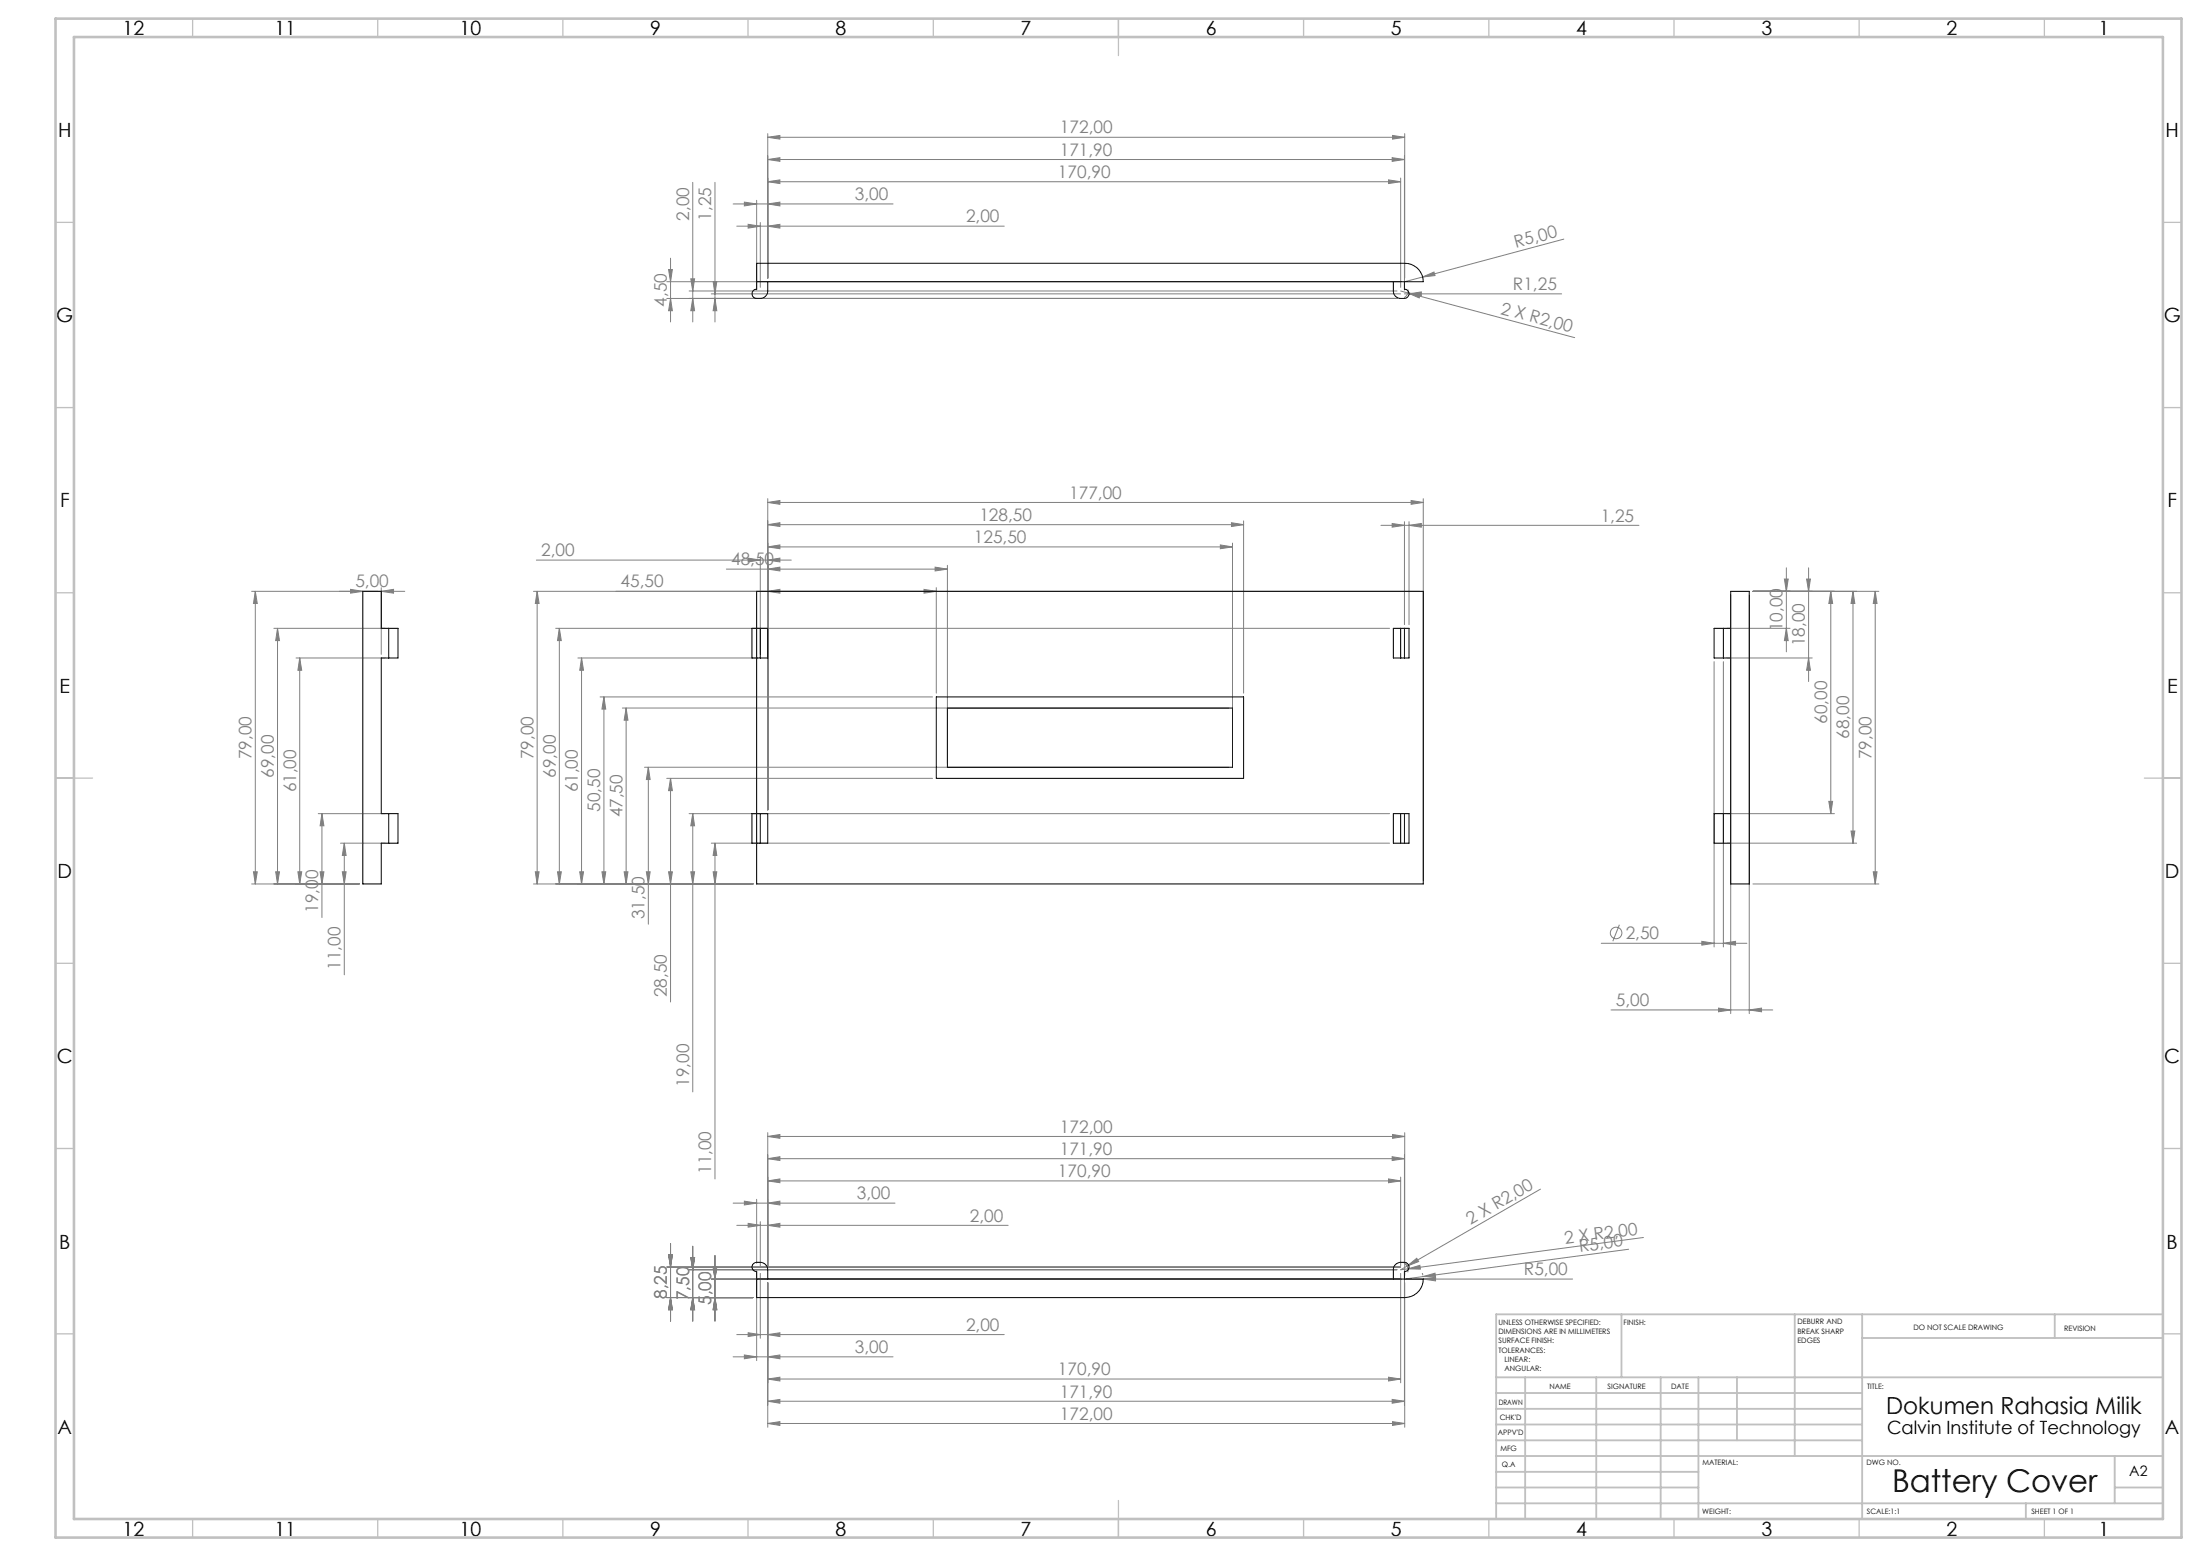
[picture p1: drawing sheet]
<svg xmlns="http://www.w3.org/2000/svg" width="594mm" height="420mm" viewBox="0 0 594 420" stroke-linecap="round" stroke-linejoin="round" font-family="sans-serif">
<g fill="none" stroke="#808080" stroke-width=".27">
<path d="M207.3 37.1l3.3-.5v1zM207.3 36.1v39M207.3 37.1h172M376 36.6l3.3 .5-3.3 .5zM379.3 36.1v39M187 49.2v37.7M193 49.2v37.7M197.9 55.1h43.2M201 54.6l3.3 .5-3.3 .5zM204.3 54.1v24.2M207.3 49.1l3.3-.5v.9zM207.3 43.1l3.3-.5v1z"/>
<path d="M207.3 49.1h170.9M207.3 43.1h171.9M207.3 55.1l3.3-.5v1zM374.9 48.6l3.3 .5-3.3 .4zM375.9 42.6l3.3 .5-3.3 .5zM378.2 48.1v29.5M379.2 42.1v36.2M180 76h198.3M180.5 72.8h1l-.5 3.2zM181 69.7v17.2M186.1 78.5h191.1M186.5 75.3h1l-.5 3.2z"/>
<path d="M192.1 79.3h186.1M192.5 76h1l-.5 3.3zM198.9 61h72.2M202 60.6l3.3 .4-3.3 .6zM205.3 60.1v17.5M207.3 61l3.3-.4v1zM378.2 78.5l1.9 .6M379.2 79.3h42.4M380.1 79.1l3.3 .3-.2 1zM380.1 79.1l45.1 12M380.2 78.2l-.3 1.3-.8 .8M380.4 79.3l3.4-.5v1z"/>
<path d="M384.1 74.8l3.1-1.4 .3 1zM384.1 74.8l-4.8 1.2M422.2 64.5l-38.1 10.3M180 80.6h197.2M181 80.6l.5 3.3h-1zM187 80.6l.5 3.3h-1zM193 80.6l.5 3.3h-1zM207.3 135.6l3.3-.5v1zM207.3 134.6v84M207.3 135.6h177M381 135.1l3.3 .5-3.3 .5zM384.3 134.6v103"/>
<path d="M67.9 159.6h41.4M68.9 159.6l.6 3.3h-1.1zM68.9 159.6v79M94.7 159.1l3.3 .5-3.3 .5zM102.9 159.6l3.4-.5v1zM102.9 158.6v18M144 159.6h239.3M144.8 151.2h68.8M145 159.6l.6 3.3h-1.1zM145 159.6v79M196.1 153.6h59.7M202 150.7l3.3 .5-3.3 .5z"/>
<path d="M205.3 150.2v26.4M207.3 159.6l3.3-.5v1zM207.3 153.6l3.3-.5v1zM207.3 147.6l3.3-.5v1zM207.3 141.6l3.3-.5v1zM207.3 147.6h125.5M207.3 141.6h128.5M207.3 151.2l3.3-.5v1zM249.5 159.1l3.3 .5-3.3 .5zM252.5 153.1l3.3 .5-3.3 .5zM252.8 158.6v28.5M255.8 152.6v53.5"/>
<path d="M329.5 147.1l3.3 .5-3.3 .5zM332.5 141.1l3.3 .5-3.3 .5zM332.8 146.6v59.5M335.8 140.6v46.5M372.9 141.8h69.6M375.9 141.3l3.3 .5-3.3 .5zM379.2 140.8v27.8M380.4 141.8l3.4-.5v1zM380.4 140.8v27.8M473.3 159.6h34M481.8 156.3h1l-.5 3.3zM482.3 153.3v22.6"/>
<path d="M487.8 156.3h1l-.5 3.3zM488.3 153.3v30.7M494.3 159.6l.5 3.3h-1zM494.3 159.6v60M500.3 159.6l.5 3.3h-1zM500.3 159.6v68M506.3 159.6l.5 3.3h-1zM506.3 159.6v79M73.9 169.6h30.1M74.9 169.6l.6 3.3h-1.1zM74.9 169.6v69M79.9 177.6h24.1"/>
<path d="M80.9 177.6l.6 3.3h-1.1zM80.9 177.6v61M150 169.6h225.2M151 169.6v69M151 169.6l.6 3.3h-1.1zM156 177.6h48.3M157 177.6v61M157 177.6l.6 3.3h-1.1zM462.8 178.6v77M465.3 178.6v77M466.3 177.6h23M466.3 169.6h17"/>
<path d="M467.3 160.6v113M472.3 160.6v113M482.3 169.6l.5 3.3h-1zM488.3 177.6l.5 3.3h-1zM162 188.1h89.8M163.1 188.1l.4 3.3h-1zM163.1 188.1v50.5M168 191.1h163.8M169.1 191.1l.4 3.3h-1zM169.1 191.1v47.5M85.9 219.6h18.1M86.9 219.6l.6 3.3h-1.1z"/>
<path d="M86.9 219.6v28.1M174 207.1h157.8M175 207.1l.5 3.3h-1zM175 207.1v42.4M180 210.1h71.8M181 210.1l.5 3.3h-1zM181 210.1v60.4M186.1 219.6h189.1M187 219.6l.5 3.3h-1zM187 219.6v75.1M466.3 219.6h29M493.8 216.3h1l-.5 3.3z"/>
<path d="M67.9 238.6h29M68.4 235.3h1.1l-.6 3.3zM74.4 235.3h1.1l-.6 3.3zM80.4 235.3h1.1l-.6 3.3zM86.4 235.3h1.1l-.6 3.3zM91.9 227.6h12.1M92.4 235.3h1.1l-.5 3.3zM93 227.6l.5 3.3h-1.1zM93 227.6v35.5M144 238.6h59.3M144.5 235.3h1.1l-.6 3.3zM150.5 235.3h1.1l-.6 3.3z"/>
<path d="M156.5 235.3h1.1l-.6 3.3zM162.5 235.3h1l-.4 3.3zM168.5 235.3h1l-.4 3.3zM174.5 235.3h1l-.5 3.3zM180.5 235.3h1l-.5 3.3zM186.5 235.3h1l-.5 3.3zM192.1 227.6h183.1M192.5 235.3h1l-.5 3.3zM193 227.6l.5 3.3h-1zM193 227.6v90.6M466.3 227.6h35M473.3 238.6h34"/>
<path d="M499.8 224.3h1l-.5 3.3zM505.8 235.3h1l-.5 3.3zM432.3 254.6h39.4M437.2 249.6l-1.7 4.5M459.5 254.1l3.3 .5-3.3 .5zM465.3 254.6l3.3-.5v1zM435 272.6h43.6M464 272.1l3.3 .5-3.3 .5zM472.3 272.6l3.3-.5v1zM207.3 318.8l3.3-.6v1zM207.3 312.8l3.3-.6v1zM207.3 306.8l3.3-.6v1.1z"/>
<path d="M207.3 305.7v36.1M207.3 318.8h170.9M207.3 312.8h171.9M207.3 306.8h172M374.9 318.2l3.3 .6-3.3 .4zM375.9 312.2l3.3 .6-3.3 .4zM376 306.2l3.3 .6-3.3 .5zM378.2 317.7v24.1M379.2 311.7v29.3M379.3 305.7v38.6M180.5 338.7h1l-.5 3.3zM181 335.7v20.9"/>
<path d="M186.5 339.4h1l-.5 3.3zM187 336.4v20.2M193 338.9v17.7M197.9 324.7h43.8M198.9 330.7h73.3M201 324.2l3.3 .5-3.3 .5zM202 330.2l3.3 .5-3.3 .5zM204.3 323.7v17.3M205.3 329.8v12M207.3 330.7l3.3-.5v1zM207.3 324.7l3.3-.5v1zM415.9 321l-36 20.8"/>
<path d="M439.7 337.2l-60.4 8h45.3M443.7 334l-63.5 8.5M180 350.3h23.3M180 342h198.2M181 350.3l.5 3.2h-1zM186.1 342.7h191.1M187 350.3l.5 3.2h-1zM192.1 345.2h186.2M192.5 341.9h1l-.5 3.3zM193 350.3l.5 3.2h-1zM202 359.7l3.3 .5-3.3 .6zM204.3 343v24.3"/>
<path d="M205.3 343.7v17.5M207.3 346.2v39.1M378.2 343.7v29.6M379.2 343v36.3M379.3 346.2v39.1M379.9 341.8l2.6-2.2 .5 .9zM379.9 341.8l-1.7 .9 2-.2M380.2 342.5l3.2-1 .1 1.1zM380.2 342.6l-.3-1-.8-.7 .5 .4 .5 .9v1.2M384 343.6l.2 .7M384.2 344.6l3.3-.9 .1 .9zM384.3 345.2l3.3-.4v.9z"/>
<path d="M197.9 366.2h43.2M198.9 360.2h72.2M201 365.7l3.3 .5-3.3 .6zM207.3 372.2l3.3-.5v1.1zM207.3 378.2l3.3-.5v1.1zM207.3 372.2h170.9M207.3 378.2h171.9M207.3 360.2l3.3-.5v1.1zM207.3 366.2l3.3-.5v1.1zM374.9 371.7l3.3 .5-3.3 .6zM375.9 377.7l3.3 .5-3.3 .6zM207.3 384.2l3.3-.5v1.1z"/>
<path d="M207.3 384.2h172M376 383.7l3.3 .5-3.3 .6z"/>
<circle cx="436.3" cy="251.8" r="1.55"/>
</g>
<g fill="none" stroke="#c0c0c0" stroke-width=".35">
<path d="M52 5v5M102 5v5M152 5v5M202 5v5M252 5v5M302 5v10M352 5v5M402 5v5M452 5v5M502 5v5M552 5v5M15 60h5"/>
<path d="M584 60h5M15 110h5M584 110h5M15 160h5M584 160h5M15 210h10M579 210h10M15 260h5M584 260h5M15 310h5M584 310h5M15 360h5"/>
<path d="M584 360h5M52 410v5M102 410v5M152 410v5M202 410v5M252 410v5M302 405v10M352 410v5M402 410v5M452 410v5M502 410v5M552 410v5"/>
</g>
<g fill="none" stroke="#c0c0c0" stroke-width=".5">
<path d="M437.8 354.8v17M484.6 354.8v38.2M502.8 354.8v55.2M554.8 354.8v6.4M584 354.8h-180v55.2M404 371.8h180M404 376h98.8M411.8 371.8v38.2M431 371.8v38.2M448.4 371.8v38.2M458.6 371.8v38.2M469 371.8v17"/>
<path d="M502.8 361.2h81.2M404 388.8h98.8M404 384.5h98.8M404 380.3h98.8M404 397.3h54.6M404 393h180M571 393v12.8M404 405.8h180M404 401.5h54.6M547 405.8v4.2M571 401.5h13"/>
</g>
<path d="M15 5h574v410h-574zM20 10h564v400h-564z" fill="none" stroke="#c0c0c0" stroke-width=".7"/>
<g fill="#808080">
<path d="M380.4 79.3l3.4-.5v1z"/>
<path d="M384.2 344.6l3.3-.9 .1 .9z"/>
<path d="M380.2 342.5l3.2-1 .1 1.1z"/>
<path d="M384.1 74.8l3.1-1.4 .3 1z"/>
<path d="M379.9 341.8l2.6-2.2 .5 .9z"/>
<path d="M380.1 79.1l3.3 .3-.2 1z"/>
<path d="M384.3 345.2l3.3-.4v.9z"/>
<path d="M380.4 141.8l3.4-.5v1zM375.9 141.3l3.3 .5-3.3 .5zM207.3 151.2l3.3-.5v1zM202 150.7l3.3 .5-3.3 .5zM207.3 61l3.3-.4v1zM202 60.6l3.3 .4-3.3 .6zM207.3 55.1l3.3-.5v1zM201 54.6l3.3 .5-3.3 .5zM207.3 360.2l3.3-.5v1.1zM202 359.7l3.3 .5-3.3 .6zM207.3 366.2l3.3-.5v1.1zM201 365.7l3.3 .5-3.3 .6zM207.3 330.7l3.3-.5v1zM202 330.2l3.3 .5-3.3 .5zM207.3 324.7l3.3-.5v1zM201 324.2l3.3 .5-3.3 .5z"/>
<path d="M207.3 49.1l3.3-.5v.9zM374.9 48.6l3.3 .5-3.3 .4zM207.3 43.1l3.3-.5v1zM375.9 42.6l3.3 .5-3.3 .5zM207.3 37.1l3.3-.5v1zM376 36.6l3.3 .5-3.3 .5zM94.7 159.1l3.3 .5-3.3 .5zM102.9 159.6l3.4-.5v1zM459.5 254.1l3.3 .5-3.3 .5zM465.3 254.6l3.3-.5v1zM464 272.1l3.3 .5-3.3 .5zM472.3 272.6l3.3-.5v1zM207.3 372.2l3.3-.5v1.1zM374.9 371.7l3.3 .5-3.3 .6zM207.3 378.2l3.3-.5v1.1zM375.9 377.7l3.3 .5-3.3 .6zM207.3 384.2l3.3-.5v1.1zM376 383.7l3.3 .5-3.3 .6zM207.3 318.8l3.3-.6v1zM374.9 318.2l3.3 .6-3.3 .4zM207.3 312.8l3.3-.6v1zM375.9 312.2l3.3 .6-3.3 .4zM207.3 306.8l3.3-.6v1.1zM376 306.2l3.3 .6-3.3 .5z"/>
<path d="M207.3 159.6l3.3-.5v1zM249.5 159.1l3.3 .5-3.3 .5zM207.3 153.6l3.3-.5v1zM252.5 153.1l3.3 .5-3.3 .5zM207.3 147.6l3.3-.5v1zM329.5 147.1l3.3 .5-3.3 .5zM207.3 141.6l3.3-.5v1zM332.5 141.1l3.3 .5-3.3 .5zM207.3 135.6l3.3-.5v1zM381 135.1l3.3 .5-3.3 .5z"/>
<path d="M192.5 235.3h1l-.5 3.3zM193 227.6l.5 3.3h-1zM186.5 235.3h1l-.5 3.3zM187 219.6l.5 3.3h-1zM180.5 235.3h1l-.5 3.3zM181 210.1l.5 3.3h-1zM174.5 235.3h1l-.5 3.3zM175 207.1l.5 3.3h-1zM168.5 235.3h1l-.4 3.3zM169.1 191.1l.4 3.3h-1zM162.5 235.3h1l-.4 3.3zM163.1 188.1l.4 3.3h-1zM156.5 235.3h1.1l-.6 3.3zM157 177.6l.6 3.3h-1.1zM150.5 235.3h1.1l-.6 3.3zM151 169.6l.6 3.3h-1.1zM144.5 235.3h1.1l-.6 3.3zM145 159.6l.6 3.3h-1.1zM193 80.6l.5 3.3h-1zM192.5 76h1l-.5 3.3zM187 80.6l.5 3.3h-1zM186.5 75.3h1l-.5 3.2zM181 80.6l.5 3.3h-1zM180.5 72.8h1l-.5 3.2zM92.4 235.3h1.1l-.5 3.3zM93 227.6l.5 3.3h-1.1zM86.4 235.3h1.1l-.6 3.3zM86.9 219.6l.6 3.3h-1.1zM80.4 235.3h1.1l-.6 3.3zM80.9 177.6l.6 3.3h-1.1zM74.4 235.3h1.1l-.6 3.3zM74.9 169.6l.6 3.3h-1.1zM68.4 235.3h1.1l-.6 3.3zM68.9 159.6l.6 3.3h-1.1zM193 350.3l.5 3.2h-1zM192.5 341.9h1l-.5 3.3zM187 350.3l.5 3.2h-1zM186.5 339.4h1l-.5 3.3zM181 350.3l.5 3.2h-1zM180.5 338.7h1l-.5 3.3zM193 350.3l.5 3.2h-1zM192.5 341.9h1l-.5 3.3zM187 350.3l.5 3.2h-1zM186.5 339.4h1l-.5 3.3zM181 350.3l.5 3.2h-1zM180.5 338.7h1l-.5 3.3z"/>
<path d="M481.8 156.3h1l-.5 3.3zM482.3 169.6l.5 3.3h-1zM487.8 156.3h1l-.5 3.3zM488.3 177.6l.5 3.3h-1zM494.3 159.6l.5 3.3h-1zM493.8 216.3h1l-.5 3.3zM500.3 159.6l.5 3.3h-1zM499.8 224.3h1l-.5 3.3zM506.3 159.6l.5 3.3h-1zM505.8 235.3h1l-.5 3.3z"/>
</g>
<g fill="none" stroke="#000" stroke-width=".27">
<path d="M204.3 76h180a5 5 0 0 0-5-4.9h-175v7a1.25 1.25 0 0 0-1.3 1.2 1.25 1.25 0 0 0 1.3 1.3 2.27 2.27 0 0 0 3-2.1v-2.5M376.2 76v2.5a2.22 2.22 0 0 0 3 2.1 1.25 1.25 0 0 0 1.3-1.3 1.25 1.25 0 0 0-1.3-1.2v-2.1M204.3 159.6h180v79h-180zM467.3 159.6h5v79h-5zM105 169.6h2.5v8h-2.5M105 177.6h-2.1v42h2.1M105 169.6h-2.1v-10h-4.9v79h4.9v-11h2.1M105 169.6v8M205.3 169.6h2v8h-2M205.3 169.6h-2.3v8h2.3M205.3 169.6v8M378.2 169.6h-2v8h2"/>
<path d="M378.2 169.6v8M378.2 169.6h1M378.2 177.6h1M379.2 169.6h1.2v8h-1.2M379.2 169.6v8M465.3 169.6h-2.5v8h2.5M465.3 169.6h2M465.3 177.6h2M465.3 169.6v8M252.8 188.1h83v22h-83zM255.8 191.1h77v16h-77zM105 219.6h2.5v8h-2.5"/>
<path d="M105 219.6v8M205.3 219.6h-2.3v8h2.3M205.3 219.6h2v8h-2M205.3 219.6v8M378.2 219.6h-2v8h2M378.2 219.6h1M378.2 219.6v8M379.2 219.6h1.2v8h-1.2M379.2 219.6v8M465.3 219.6h-2.5v8h2.5M465.3 219.6h2M465.3 219.6v8"/>
<path d="M378.2 227.6h1M465.3 227.6h2M204.3 345.2h180a5 5 0 0 1-5 5.1h-175v-7.1a1.25 1.25 0 0 1-1.3-1.2 1.25 1.25 0 0 1 1.3-1.3 2.27 2.27 0 0 1 3 2v2.5M376.2 345.2v-2.5a2.22 2.22 0 0 1 3-2 1.25 1.25 0 0 1 1.3 1.3 1.25 1.25 0 0 1-1.3 1.2v2"/>
</g>
<text font-size="8.5" x="510.9" y="402.7">Battery Cover</text>
<text font-size="6.3" x="509.3" y="381.7">Dokumen Rahasia Milik</text>
<g font-size="5.3">
<text x="33.1" y="9.5">12</text>
<text x="74.1" y="9.5">11</text>
<text x="124.1" y="9.5">10</text>
<text x="175.6" y="9.5">9</text>
<text x="225.6" y="9.5">8</text>
<text x="275.6" y="9.5">7</text>
<text x="325.6" y="9.5">6</text>
<text x="375.6" y="9.5">5</text>
<text x="425.6" y="9.5">4</text>
<text x="475.6" y="9.5">3</text>
<text x="525.6" y="9.5">2</text>
<text x="566.6" y="9.5">1</text>
<text x="15.7" y="37">H</text>
<text x="584.7" y="37">H</text>
<text x="15.2" y="87">G</text>
<text x="584.2" y="87">G</text>
<text x="16.2" y="137">F</text>
<text x="585.2" y="137">F</text>
<text x="16.1" y="187">E</text>
<text x="585.1" y="187">E</text>
<text x="15.5" y="237">D</text>
<text x="584.5" y="237">D</text>
<text x="15.4" y="287">C</text>
<text x="584.4" y="287">C</text>
<text x="16" y="337">B</text>
<text x="585" y="337">B</text>
<text x="15.5" y="387">A</text>
<text x="584.5" y="387">A</text>
<text x="33.1" y="414.5">12</text>
<text x="74.1" y="414.5">11</text>
<text x="124.1" y="414.5">10</text>
<text x="175.6" y="414.5">9</text>
<text x="225.6" y="414.5">8</text>
<text x="275.6" y="414.5">7</text>
<text x="325.6" y="414.5">6</text>
<text x="375.6" y="414.5">5</text>
<text x="425.6" y="414.5">4</text>
<text x="475.6" y="414.5">3</text>
<text x="525.6" y="414.5">2</text>
<text x="566.6" y="414.5">1</text>
</g>
<text font-size="4.9" x="509.5" y="387">Calvin Institute of Technology</text>
<g font-size="4.7" fill="#808080">
<text x="286.2" y="36">172,00</text>
<text x="286.1" y="42">171,90</text>
<text x="285.6" y="48">170,90</text>
<text x="186" y="59.6" transform="rotate(-90 186 59.6)">2,00</text>
<text x="192" y="59.6" transform="rotate(-90 192 59.6)">1,25</text>
<text x="230.8" y="54">3,00</text>
<text x="260.8" y="60">2,00</text>
<text x="409.3" y="67" transform="rotate(-15 409.3 67)">R5,00</text>
<text x="180" y="82.8" transform="rotate(-90 180 82.8)">4,50</text>
<text x="408.5" y="78.3">R1,25</text>
<text x="405" y="84.7" transform="rotate(15 405 84.7)">2 X R2,00</text>
<text x="288.7" y="134.6">177,00</text>
<text x="264.4" y="140.6">128,50</text>
<text x="432.2" y="140.8">1,25</text>
<text x="262.9" y="146.6">125,50</text>
<text x="146.1" y="150.1">2,00</text>
<text x="197.4" y="152.6">48,50</text>
<text x="95.9" y="158.6">5,00</text>
<text x="167.6" y="158.6">45,50</text>
<text x="481.3" y="170.4" transform="rotate(-90 481.3 170.4)">10,00</text>
<text x="487.3" y="174.4" transform="rotate(-90 487.3 174.4)">18,00</text>
<text x="493.3" y="195.4" transform="rotate(-90 493.3 195.4)">60,00</text>
<text x="499.3" y="199.4" transform="rotate(-90 499.3 199.4)">68,00</text>
<text x="67.9" y="204.9" transform="rotate(-90 67.9 204.9)">79,00</text>
<text x="73.9" y="209.9" transform="rotate(-90 73.9 209.9)">69,00</text>
<text x="144" y="204.9" transform="rotate(-90 144 204.9)">79,00</text>
<text x="150" y="209.9" transform="rotate(-90 150 209.9)">69,00</text>
<text x="505.3" y="204.9" transform="rotate(-90 505.3 204.9)">79,00</text>
<text x="79.9" y="213.9" transform="rotate(-90 79.9 213.9)">61,00</text>
<text x="156" y="213.9" transform="rotate(-90 156 213.9)">61,00</text>
<text x="162" y="219.2" transform="rotate(-90 162 219.2)">50,50</text>
<text x="168" y="220.7" transform="rotate(-90 168 220.7)">47,50</text>
<text x="85.9" y="246.4" transform="rotate(-90 85.9 246.4)">19,00</text>
<text x="174" y="248.2" transform="rotate(-90 174 248.2)">31,50</text>
<text x="438.9" y="253.5">2,50</text>
<text x="91.9" y="261.8" transform="rotate(-90 91.9 261.8)">11,00</text>
<text x="180" y="269.2" transform="rotate(-90 180 269.2)">28,50</text>
<text x="436.3" y="271.6">5,00</text>
<text x="186" y="293.4" transform="rotate(-90 186 293.4)">19,00</text>
<text x="286.2" y="305.7">172,00</text>
<text x="286.1" y="311.7">171,90</text>
<text x="192" y="316.9" transform="rotate(-90 192 316.9)">11,00</text>
<text x="285.6" y="317.7">170,90</text>
<text x="231.3" y="323.7">3,00</text>
<text x="261.9" y="329.7">2,00</text>
<text x="397.1" y="330.7" transform="rotate(-30 397.1 330.7)">2 X R2,00</text>
<text x="422.6" y="335.8" transform="rotate(-8 422.6 335.8)">2 X R2,00</text>
<text x="426.6" y="337.9" transform="rotate(-8 426.6 337.9)">R5,00</text>
<text x="411.4" y="344.2">R5,00</text>
<text x="180" y="350.6" transform="rotate(-90 180 350.6)">8,25</text>
<text x="186" y="351" transform="rotate(-90 186 351)">7,50</text>
<text x="192" y="352.3" transform="rotate(-90 192 352.3)">5,00</text>
<text x="260.8" y="359.2">2,00</text>
<text x="230.8" y="365.2">3,00</text>
<text x="285.6" y="371.2">170,90</text>
<text x="286.1" y="377.2">171,90</text>
<text x="286.2" y="383.2">172,00</text>
</g>
<text font-size="3.9" x="574.9" y="398.5">A2</text>
<g font-size="2">
<text x="404.6" y="357.6">UNLESS OTHERWISE SPECIFIED:</text>
<text x="438.4" y="357.6">FINISH:</text>
<text x="485.3" y="357.5">DEBURR AND</text>
<text x="485.3" y="360">BREAK SHARP</text>
<text x="516.6" y="359">DO NOT SCALE DRAWING</text>
<text x="557.3" y="359.2">REVISION</text>
<text x="404.6" y="360.1">DIMENSIONS ARE IN MILLIMETERS</text>
<text x="404.6" y="362.6">SURFACE FINISH:</text>
<text x="404.6" y="365.1">TOLERANCES:</text>
<text x="485.3" y="362.5">EDGES</text>
<text x="406.2" y="367.6">LINEAR:</text>
<text x="406.2" y="370.1">ANGULAR:</text>
<text x="418.3" y="375">NAME</text>
<text x="434" y="374.9">SIGNATURE</text>
<text x="451.2" y="374.9">DATE</text>
<text x="504.1" y="374.9">TITLE:</text>
<text x="404.6" y="379.1">DRAWN</text>
<text x="404.9" y="383.3">CHK'D</text>
<text x="404.4" y="387.4">APPV'D</text>
<text x="405.1" y="391.8">MFG</text>
<text x="405.5" y="396">Q.A</text>
<text x="459.6" y="395.5">MATERIAL:</text>
<text x="504" y="395.5">DWG NO.</text>
<text x="459.6" y="408.5">WEIGHT:</text>
<text x="504.1" y="408.6">SCALE:1:1</text>
<text x="548.5" y="408.6">SHEET 1 OF 1</text>
</g>
</svg>
